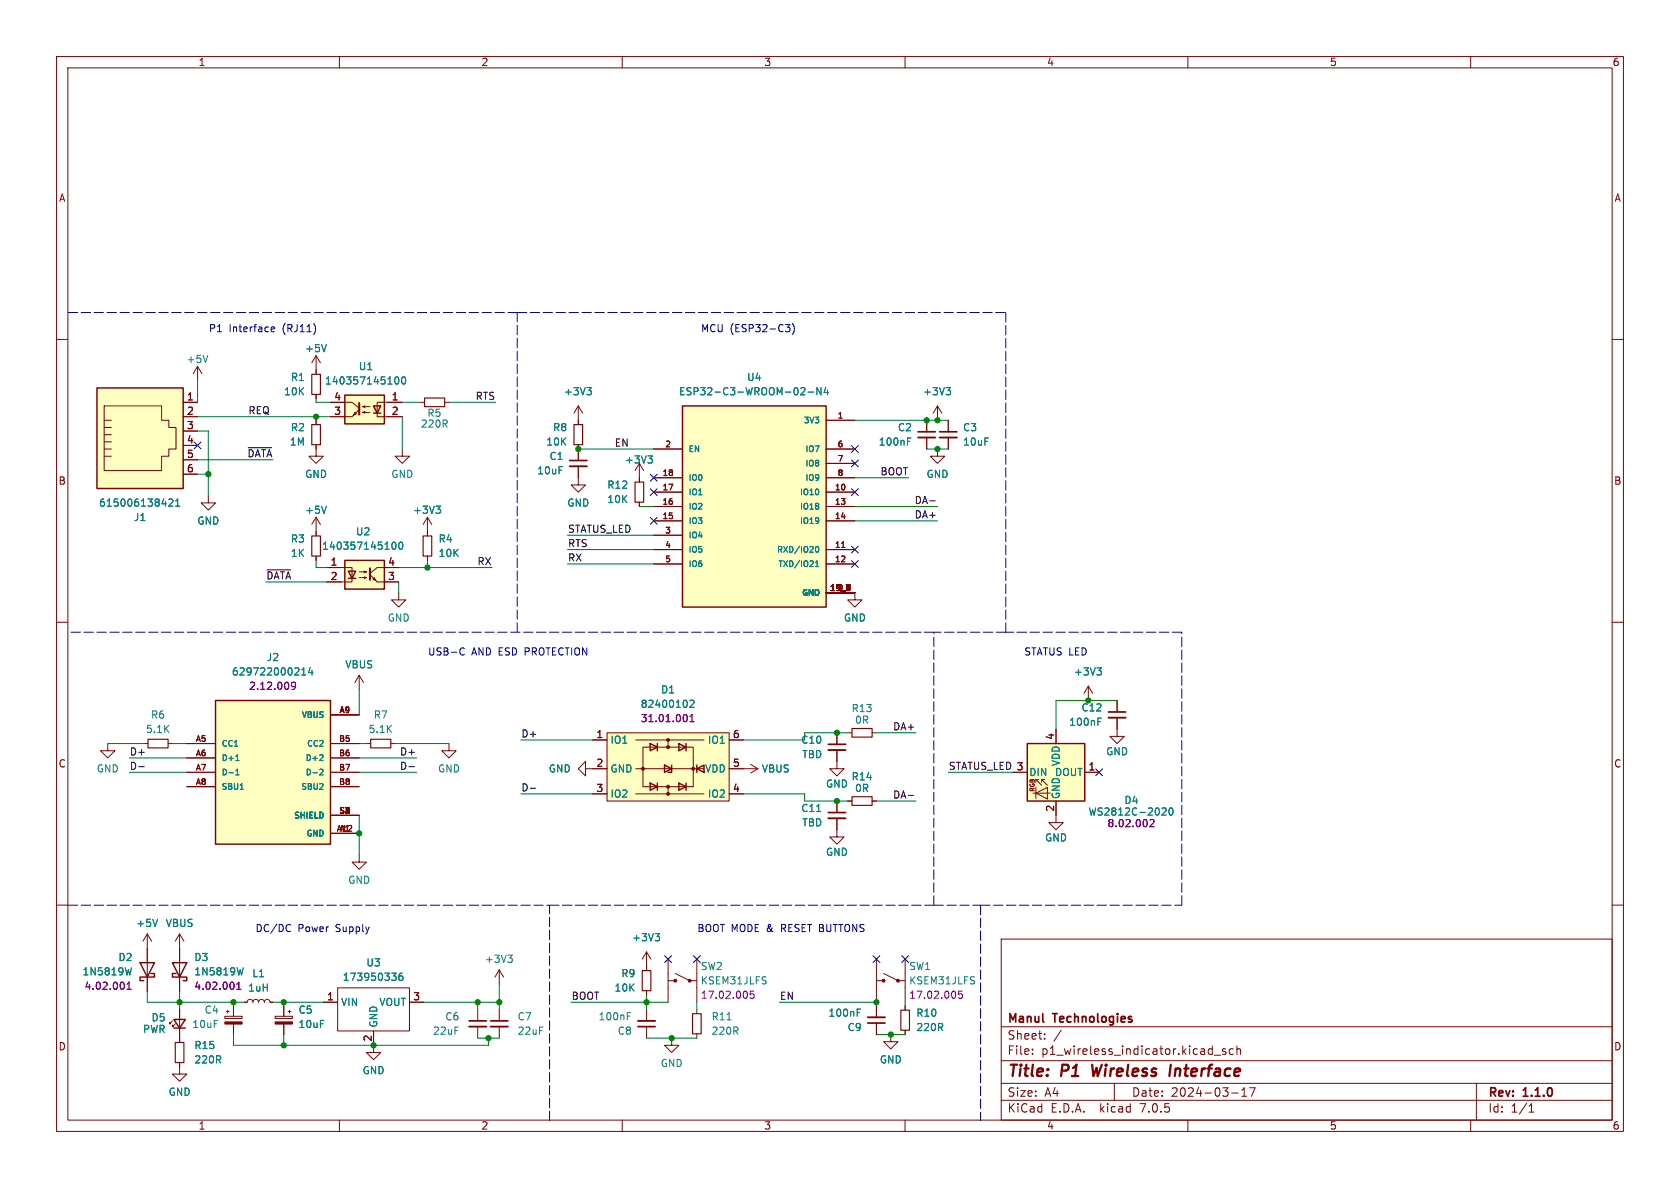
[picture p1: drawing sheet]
<svg xmlns="http://www.w3.org/2000/svg" width="297mm" height="210mm" viewBox="0 0 297 210" stroke-linecap="round" stroke-linejoin="round" font-family="sans-serif">
<g fill="none" stroke="#840000" stroke-width=".18">
<path d="M10 10h277v190h-277zM12 12h273v186h-273zM60 10v2M110 10v2M160 10v2M210 10v2M260 10v2M10 60h2M285 60h2M18.4 74.3h1.3M18.4 75.6h1.3M18.4 76.8h1.3"/>
<path d="M18.4 78.1h1.3M18.4 79.4h1.3M18.4 71.8h10.2v2.5h1.2v1.3h1.3v3.8h-1.3v1.2h-1.2v2.6h-10.2zM32.4 71.1h2.5M32.4 73.7h2.5M32.4 76.2h2.5M32.4 78.7h2.5M34.9 64.8l-.7 1.2M34.9 64.8v2.5M34.9 64.8l.8 1.2M55.9 78.6v2h1.2l-1.2 1.3-1.3-1.3h1.3M55.9 62.9v3.3"/>
<path d="M55.9 69.7v.8M55.9 74.3v.8M55.9 62.9l-.8 1.2M55.9 62.9l.7 1.2M58.4 71.1h3.8l1.3 1M62.7 72.9l.3 .3-.5 .2zM63.5 72.4l-1.3 1.3h-3.8M64.1 72.9l.4-.1v.2l-.4-.1h1.3M64.1 71.9l.4-.1v.2l-.4-.1h1.3M71.1 79.4v1.2h1.3l-1.3 1.3-1.3-1.3h1.3M71.1 71.1h-4.4v2.6h4.4M74.3 71.1h.8"/>
<path d="M78.6 71.1h.8M102.2 71.8v3.3M102.2 78.6v2.8M102.2 71.8l-.7 1.2M102.2 71.8l.8 1.2M115.6 79.4h5M146 74.3h5.1M146 79.4h5.1M163.8 74.3v2M163.8 77.3v2.1M165.7 79.4v1.2h1.3l-1.3 1.3-1.2-1.3h1.2M165.7 71.8l-.7 1.2"/>
<path d="M165.7 71.8v2.5M165.7 71.8l.8 1.2M167.6 74.3v2M167.6 77.3v2.1M18.4 80.6h1.3M32.4 81.3h2.5M32.4 83.8h2.5M36.8 87.6v1.3h1.3l-1.3 1.3-1.2-1.3h1.2M55.9 91.4l-.8 1.3M55.9 91.4v3.3M55.9 98.3v.8M55.9 91.4l.7 1.3"/>
<path d="M75.6 91.4l-.8 1.3M75.6 91.4v3.3M75.6 98.3v.8M75.6 91.4l.7 1.3M102.2 82.4v3.3h1.3l-1.3 1.3-1.2-1.3h1.2M113 81.9v3.3M113 88.8v.7M113 81.9l-.7 1.3M113 81.9l.8 1.3M115.6 87h5M115.6 97.2h5M115.6 99.7h5"/>
<path d="M115.6 89.5h5M115.6 92.1h5M115.6 84.5h5M115.6 94.6h5M146 87h5.1M146 97.2h5.1M146 99.7h5.1M146 89.5h5.1M146 92.1h5.1M146 84.5h5.1M146 81.9h5.1M148.8 96.8h.6"/>
<path d="M10 110h2M57.8 100.3h4.4v2.6h-4.4M63.5 102.1h1.3l-.4 .1v-.2l.4 .1M63.5 101.1h1.3l-.4 .1v-.2l.4 .1M63.5 119.4l-.8 1.3M63.5 119.4v2.5M63.5 119.4l.8 1.3M65.4 101.6l1.3 1.3h3.8M65.9 102.4l.3-.3 .2 .5zM70.5 104.8v1.2h1.3l-1.3 1.3-1.3-1.3h1.3M70.5 100.3h-3.8l-1.3 1M146 104.8h5.1v1.2h1.3l-1.3 1.3-1.2-1.3h1.2"/>
<path d="M149.6 103.4h.7l-.5 1M149.7 104.1h.6M285 110h2M19 131.4v1.3h1.3l-1.3 1.3-1.2-1.3h1.2M25.4 131.4h.8M29.7 131.4h.8M33 131.4h5.1M33 136.5h5.1M33 134h5.1M33 139.1h5.1M58.4 131.4h5.1M58.4 136.5h5.1"/>
<path d="M58.4 126.4h5.1M58.4 134h5.1M58.4 139.1h5.1M64.8 131.4h.7M69.1 131.4h.7M79.4 131.4v1.3h1.2l-1.2 1.3-1.3-1.3h1.3M103.5 135.9v-1.3l-1.3 1.3 1.3 1.3v-1.3h3.8M104.8 130.8h2.5M107.3 129.5h21.6v12.1h-21.6zM112.4 130.8h12.1M112.4 135.9h12.1M113.7 132.1h8.9v7h-8.9z"/>
<path d="M118.1 130.8v1.3M118.1 139.1v1.2M128.9 130.8h2.5M128.9 135.9h5.1M132.7 135.1l1.3 .8M134 135.9l-1.3 .8M148 132.6v3.3h1.2l-1.2 1.3-1.3-1.3h1.3M148 129.5v2.1M149.9 129.5h.7M154.2 129.5h.7M179.1 136.5h2.5M183.1 139.2v2"/>
<path d="M183.6 137.8h-.5l1 1M184.1 137.8v.5M184.7 137.8h-.6l1.1 1M186.7 128.9v2.5M191.8 136.5h2.5M192.4 121.3l-.8 1.3M192.4 121.3v2.5M192.4 121.3l.8 1.3M197.5 126.9v3.3h1.3l-1.3 1.2-1.3-1.2h1.3M197.5 123.8v2.1M10 160h2M58.4 147.3h5.1"/>
<path d="M58.4 144.1h5.1M63.5 151.1v1.3h1.3l-1.3 1.3-1.3-1.3h1.3M104.8 140.3h2.5M112.4 140.3h12.1M128.9 140.3h2.5M148 144.7v3.3h1.2l-1.2 1.2-1.3-1.2h1.3M148 141.6v2M149.9 141.6h.7M154.2 141.6h.7M182.6 140.2h3.1M183.1 140.2l2.1-1v2zM186.7 141.6v3.8h1.3l-1.3 1.3-1.3-1.3h1.3"/>
<path d="M285 160h2M26 165.1v10.2M26 165.1l-.7 1.3M26 165.1l.8 1.3M31.7 165.1l-.7 1.3M31.7 165.1v10.2M31.7 178.4v5.9M31.7 165.1l.8 1.3M39.8 179.7h3v.3h-3zM40 178.8h.5M40.3 178.6v.5M41.3 177.8v1.9"/>
<path d="M43.2 177.2h.5l.1-.4 .4-.1 .4 .1 .1 .4 .2-.4 .3-.1 .4 .1 .1 .4 .2-.4 .3-.1 .4 .1 .1 .4 .2-.4 .4-.1 .3 .1 .2 .4h.5M48.6 179.7h3.1v.3h-3.1zM50.2 177.8v1.9M50.9 178.8h.5M51.2 178.6v.5M57.1 177.2h2.6M59.7 174.6h12.7v7.6h-12.7zM72.4 177.2h2.5M84.5 178.4v2.1M88.3 171.5v2.5M88.3 178.4v2.1M88.3 171.5l-.8 1.2"/>
<path d="M88.3 171.5l.7 1.2M114.3 168.3l-.8 1.2M114.3 168.3v3.3M114.3 175.1v.8M114.3 178.4v2.1M114.3 168.3l.8 1.2M118.1 173.4h1.3M118.1 169.5v7.7M119.4 172.1l2.5 1.3h1.3M123.2 169.5v7.7M123.2 178.4v.8M154.9 169.5v7.7"/>
<path d="M154.9 177.8v2M154.9 173.4h1.3M156.2 172.1l2.5 1.3h1.3M160 169.5v7.7M160 177.8v.8M177 166h108v32h-108zM30.5 180.5l-.5 .5v-.3v.3h.2M31 181l-.5 .5v-.3v.3h.2M31.7 187.8v2.1h1.3l-1.3 1.2-1.2-1.2h1.2M41.3 181v1.9M50.2 181v1.9M60 198v2"/>
<path d="M66 182.2v3.9h1.3l-1.3 1.2-1.2-1.2h1.2M84.5 181.5v2M88.3 181.5v2M110 198v2M114.3 181.5v2M118.7 183.5v1.3h1.3l-1.3 1.3-1.2-1.3h1.2M123.2 182.8v.7M154.9 180.8v2.1M157.5 182.9v1.3h1.2l-1.2 1.2-1.3-1.2h1.3M160 198v2M160 182.1v.8M177 194.5h108"/>
<path d="M177 191.5h108M177 187.5h108M177 181.5h108M182.5 186.3v.1M182.5 185.5v.1M184.7 183.6v.1M184.7 182.8v.1M187.6 182.1l-1.3 2M197 191.5v3M210 198v2M214.7 186.5h1.1M216.7 185.5l-.4-.1-.2 .2 .1 .2 .5 .2v.3h-.6"/>
<path d="M217.7 193.2h1.2M218 185.5l-.4-.1-.3 .3v.4l.2 .2h.5M218.7 185.5l.2-.1 .3 .1 .1 .9M218.7 184.9v1.5M219.5 193.8h.9M219.5 192.7l.5-.4v1.5M220.9 192.3h1l-.7 1.5M260 198v2M261 191.5v6.5M270.3 196.6h.9M270.3 195.5l.4-.4v1.5"/>
</g>
<path d="M207 188.2l-.3 2" fill="none" stroke="#840000" stroke-width=".4"/>
<g fill="#840000" stroke="#840000" stroke-width=".18">
<path d="M48.6 180.6h3.1v.4h-3.1z"/>
<path d="M39.8 180.6h3v.4h-3z"/>
<circle cx="158.7" cy="173.4" r=".25"/>
<circle cx="156.2" cy="173.4" r=".25"/>
<circle cx="113.7" cy="135.9" r=".25"/>
<circle cx="118.1" cy="140.3" r=".25"/>
<circle cx="118.1" cy="139.1" r=".25"/>
<circle cx="118.1" cy="132.1" r=".25"/>
<circle cx="118.1" cy="130.8" r=".25"/>
<circle cx="122.6" cy="135.9" r=".25"/>
<circle cx="121.9" cy="173.4" r=".25"/>
<circle cx="119.4" cy="173.4" r=".25"/>
</g>
<g fill="none" stroke="#840000" stroke-width=".2">
<path d="M55.1 75.1h1.5v3.5h-1.5zM55.1 66.2h1.5v3.5h-1.5zM75.1 70.4h3.5v1.5h-3.5zM101.5 75.1h1.5v3.5h-1.5zM55.1 94.7h1.5v3.6h-1.5zM74.8 94.7h1.5v3.6h-1.5zM112.3 85.2h1.5v3.6h-1.5zM26.2 130.7h3.5v1.5h-3.5zM65.5 130.7h3.6v1.5h-3.6zM150.6 128.8h3.6v1.5h-3.6zM150.6 140.8h3.6v1.6h-3.6zM113.5 171.6h1.6v3.5h-1.6z"/>
<path d="M122.4 179.2h1.6v3.6h-1.6zM159.3 178.6h1.5v3.5h-1.5zM31 184.3h1.5v3.5h-1.5z"/>
</g>
<path d="M162.3 77.3h3.1M166.1 77.3h3.1M100.7 82.4h3.1M146.4 132.6h3.1M196 126.9h3M146.4 144.7h3.1M153.4 179.8h3.1M82.9 181.5h3.1M86.7 181.5h3.1M112.8 180.5h3" fill="none" stroke="#840000" stroke-width=".33"/>
<path d="M162.3 76.3h3.1M166.1 76.3h3.1M100.7 81.4h3.1M146.4 131.6h3.1M196 125.9h3M146.4 143.6h3.1M82.9 180.5h3.1M86.7 180.5h3.1M112.8 181.5h3M153.4 180.8h3.1" fill="none" stroke="#840000" stroke-width=".3"/>
<g fill="none" stroke="#008484" stroke-width=".18">
<path d="M36.7 62.8l-.4 1.3M57.7 60.9l-.4 1.3M69.9 66.7l.2-.1a.68 .68 0 0 1 .4 .7 .68 .68 0 0 1-.4 .6l-.2-.1-.1-.4zM71.1 66.7l.2-.1a.68 .68 0 0 1 .4 .7 .68 .68 0 0 1-.4 .6l-.2-.1-.1-.4zM103.7 68.5h.8l-.4 .5M104.3 69l.2 .3v.3l-.2 .2M142.1 68.5l.2 .3-.1 .3-.7 .7h.8M142.8 69.3h1M145.1 68.5v1.3l-.7-1.3v1.3M146 68.5l-.3 .9h.8M146.3 68.9v.9M160.4 77.4h.6"/>
<path d="M167.2 68.5h.8l-.4 .5M167.8 69l.2 .3v.3l-.2 .2M29.8 88.3l.5-.1 .3 .4-.8 .9h.8M31.1 89.5h.7M31.1 88.6l.3-.4v1.3M57.7 89.5l-.4 1.2M69.4 96l.2-.2a.68 .68 0 0 1 .4 .7 .68 .68 0 0 1-.4 .6l-.2-.1-.1-.4zM70.6 96l.2-.2a.68 .68 0 0 1 .4 .7 .68 .68 0 0 1-.4 .6l-.2-.1-.1-.4zM77.1 89.5h.8l-.5 .5M77.6 90l.3 .2v.3l-.3 .2M114.5 80.6h.8l-.4 .5M115.1 81.1l.2 .2v.3l-.2 .3"/>
<path d="M144.2 97l.2-.4a.54 .54 0 0 1 .4 .5 .54 .54 0 0 1-.4 .5l-.2-.4M144.2 99.4l.3-.3v1.1M53.3 119.3h.8M53.3 118.4l.4-.3v1.2M54.9 118l-.4 .9h.8M55.2 118.5v.8M144.2 100.2h.5M193.9 118.1h.8l-.4 .4M194.5 118.5l.2 .3v.3l-.2 .2M41.7 134.4h.6M41.7 136.3l.3-.3v1M41.7 137h.6"/>
<path d="M41.9 133.6l.1-.2v1M42.5 139.5h.5M56.7 136h.3l.1 .3-.6 .7h.6M57 133.5l.1 .4-.6 .5h.6M122 123.9l.5-.1 .2 .3-.8 .9h.8M194.1 127h.6M205.5 142.9l.4-.1 .3 .4-.8 .9h.8M206.8 142.9l.1-.1a.68 .68 0 0 1 .5 .7 .68 .68 0 0 1-.5 .6 .84 .84 0 0 1-.1-1.2zM23.2 171.1l-.3 1.2M27.8 162.5l-.4 1.3M43 171.1l-.3 1.2M69.2 172h.8l-.4 .5"/>
<path d="M69.9 172.6l.1 .2-.1 .4M71.1 172l-.3 .1a.86 .86 0 0 0 0 1.2l.4-.1v-.4l-.2-.3-.4 .1-.1 .2M89.8 168.9h.8l-.5 .4M90.3 169.3l.3 .3v.3l-.3 .2M110.9 179h.6M115.8 165h.8l-.4 .5M116.4 165.5l.2 .3v.3l-.2 .2M151.5 178.4h.6"/>
</g>
<g fill="#ffffc2" stroke="#ffffc2" stroke-width=".18">
<path d="M17.1 68.6h15.3v17.8h-15.3z"/>
<path d="M120.6 71.8h25.4v35.5h-25.4z"/>
<path d="M61 99.1h6.9v5h-6.9z"/>
<path d="M181.6 131.4h10.2v10.2h-10.2z"/>
<path d="M61 69.9h6.9v5h-6.9z"/>
<path d="M38.1 123.8h20.3v25.4h-20.3z"/>
<path d="M107.3 129.5h21.6v12.1h-21.6z"/>
</g>
<g fill="none" stroke="#840000" stroke-width=".25">
<path d="M17.1 68.6h15.3v17.8h-15.3zM61 69.9h6.9v5h-6.9zM66 71.8h1.3l-.6 1.2zM66 73h1.3M120.6 71.8h25.4v35.5h-25.4zM61 99.1h6.9v5h-6.9zM61.6 101h1.3l-.7 1.2zM61.6 102.2h1.3M38.1 123.8h20.3v25.4h-20.3zM114.9 138.4l1.3 .7-1.3 .6zM114.9 131.4l1.3 .7-1.3 .6zM116.2 138.4v1.3"/>
<path d="M116.2 131.4v1.3M117.5 135.3l1.2 .6-1.2 .6zM118.7 135.3v1.2h-.6M120 138.4l1.3 .7-1.3 .6zM120 131.4l1.3 .7-1.3 .6zM121.3 138.4v1.3M121.3 131.4v1.3M123.2 135.3v1.2M123.2 135.9l1.3-.6v1.2zM181.6 131.4h10.2v10.2h-10.2zM24.8 170.2h2.5l-1.3 2.5zM26.7 172.1h.6v.6h-2.5v.7h.6"/>
<path d="M30.5 170.2h2.5l-1.3 2.5zM31.1 172.1h-.6v.6h2.5v.7h-.6M30.7 180.2h2.1l-1.1 1.5zM30.7 181.7h2.1"/>
</g>
<path d="M63.5 71.2v2.1M65.4 100.5v2" fill="none" stroke="#840000" stroke-width=".36"/>
<path d="M52.3 121.1l-.3 .3-.4-.1-.1-.2 .1-.4 .4-.1 .2 .1a.84 .84 0 0 1-.3 1.2h-.3M121.3 126.4l.2 .4-.2 .7M122 127.6h.7M122 126.7l.3-.4v1.3M203.4 144.9l-.1 .1M203.9 144.9l.1 .2v.3l-.8 .7h.8M22.5 174.9h.7M22.5 174l.3-.4v1.3M41.9 174.9h.7M41.9 174l.3-.4v1.3M133.3 175.2h-.6l-.1 .6 .2-.1h.4l.1 .2v.5l-.2 .1-.5-.1M170.1 175.2h-.6l-.1 .6 .2-.1h.4l.2 .2-.1 .5-.2 .1-.5-.1" fill="none" stroke="#840084" stroke-width=".18"/>
<path d="M43.9 79.1h4.1M164.4 88.5h.9M47.2 100.7h4.2M24.5 135.5h1M72.3 135.5h1M93.7 139.3h1M160.6 140.6h.9" fill="none" stroke="#000" stroke-width=".18"/>
<path d="M47.9 58.2l.6-.1v-.2l-.4-.1-.2 .2 .1 .6h.5M55.7 57.6l.1 .4-.1 .8M138.9 57.4h.7l-.4 .5 .4 .1v.5l-.2 .1h-.5M140.1 57.2a1.46 1.46 0 0 1 0 1.9M81.5 114.6l.3-.1 .3 .1M82.1 115.7l-.3 .1-.3-.1M51.1 163.4l.3 .1M51.4 164.6l-.3 .1" fill="none" stroke="#0000c2" stroke-width=".18"/>
<g fill="none" stroke="#0000c2" stroke-width=".18" stroke-dasharray="1.7 .6">
<path d="M12.1 55.2h79.3M91.4 55.2h86.4M177.8 55.2v56.6M91.4 111.8v-56.6M165.1 111.8h-153M177.8 111.8h-12.7M208.9 111.8h-31.1M12.1 160h85.1M97.2 160h67.9M165.1 160h8.3M165.1 160v-48.2M173.4 160v38.1"/>
<path d="M173.4 160h35.5M208.9 160v-48.2M97.2 198.1v-38.1"/>
</g>
<g fill="none" stroke="#008400" stroke-width=".18">
<path d="M34.9 76.2h1.9v11.4M34.9 67.3v3.8M34.9 73.7h23.5M55.9 70.5v.6h2.5M55.9 73.7v.6M71.1 71.1h3.2M71.1 73.7v5.7M79.4 71.1h8.2M102.2 79.4h13.4M151.1 74.3h16.5M163.8 79.4h3.8M34.9 83.8h1.9"/>
<path d="M34.9 81.3h13.4M55.9 99.1v1.2h1.9M75.6 99.1v1.2M100.3 94.6h15.3M100.3 97.2h15.3M100.3 99.7h15.3M113 89.5h2.6M151.1 84.5h9.6M151.1 89.5h14.6M151.1 92.1h14.6M47 102.9h10.8M70.5 100.3h16.5"/>
<path d="M70.5 102.9v1.9M19 131.4h6.4M22.9 136.5h10.1M22.9 134h10.1M30.5 131.4h2.5M63.5 121.9v4.5M63.5 131.4h1.3M63.5 136.5h10.2M63.5 134h10.2M69.8 131.4h9.6M92.1 130.8h12.7M149.9 129.5h-7.7v1.3h-10.8"/>
<path d="M154.9 129.5h7M167.6 136.5h11.5M197.5 123.8h-10.8v5.1M63.5 144.1v7M92.1 140.3h12.7M131.4 140.3h10.8v1.3h7.7M154.9 141.6h7M26 175.3v1.9h17.2M31.7 175.3v3.1M41.3 177.2v.6M48.3 177.2h8.8M50.2 177.2v.6"/>
<path d="M74.9 177.2h13.4M84.5 177.2v1.2M88.3 174v4.4M101 177.2h17.1M114.3 175.9v2.5M123.2 177.2v1.2M137.8 177.2h17.1v.6M160 177.2v.6M41.3 182.9v1.9h45.1v-1.3M50.2 182.9v1.9M84.5 183.5h3.8M114.3 183.5h8.9"/>
<path d="M154.9 182.9h5.1"/>
</g>
<g fill="none" stroke="#000084" stroke-width=".18">
<path d="M34.3 78.1l1.2 1.2M35.5 78.1l-1.2 1.2M150.5 78.8l1.2 1.2M151.7 78.8l-1.2 1.2M115 83.8l1.2 1.3M115 86.4l1.2 1.2M115 91.5l1.2 1.2M116.2 83.8l-1.2 1.3M116.2 86.4l-1.2 1.2M116.2 91.5l-1.2 1.2M150.5 81.3l1.2 1.2M150.5 86.4l1.2 1.2"/>
<path d="M150.5 99.1l1.2 1.2M150.5 96.5l1.2 1.3M151.7 81.3l-1.2 1.2M151.7 86.4l-1.2 1.2M151.7 99.1l-1.2 1.2M151.7 96.5l-1.2 1.3M193.7 135.9l1.2 1.2M194.9 135.9l-1.2 1.2M117.5 168.9l1.2 1.3M118.7 168.9l-1.2 1.3M122.6 168.9l1.2 1.3M123.8 168.9l-1.2 1.3"/>
<path d="M154.3 168.9l1.2 1.3M155.5 168.9l-1.2 1.3M159.4 168.9l1.2 1.3M160.6 168.9l-1.2 1.3"/>
</g>
<g fill="#008400" stroke="#008400" stroke-width=".18">
<circle cx="148" cy="129.5" r=".46"/>
<circle cx="165.7" cy="79.4" r=".46"/>
<circle cx="165.7" cy="74.3" r=".46"/>
<circle cx="163.8" cy="74.3" r=".46"/>
<circle cx="148" cy="141.6" r=".46"/>
<circle cx="157.5" cy="182.9" r=".46"/>
<circle cx="154.9" cy="177.2" r=".46"/>
<circle cx="86.4" cy="183.5" r=".46"/>
<circle cx="88.3" cy="177.2" r=".46"/>
<circle cx="84.5" cy="177.2" r=".46"/>
<circle cx="114.3" cy="177.2" r=".46"/>
<circle cx="118.7" cy="183.5" r=".46"/>
<circle cx="75.6" cy="100.3" r=".46"/>
<circle cx="192.4" cy="123.8" r=".46"/>
<circle cx="50.2" cy="177.2" r=".46"/>
<circle cx="50.2" cy="184.8" r=".46"/>
<circle cx="31.7" cy="177.2" r=".46"/>
<circle cx="41.3" cy="177.2" r=".46"/>
<circle cx="66" cy="184.8" r=".46"/>
<circle cx="102.2" cy="79.4" r=".46"/>
<circle cx="36.8" cy="83.8" r=".46"/>
<circle cx="55.9" cy="73.7" r=".46"/>
<circle cx="63.5" cy="147.3" r=".46"/>
</g>
<g font-size="2.8" fill="#840000">
<text x="178" y="190.8">Title:</text>
<text x="187.5" y="190.8">P1</text>
<text x="193.5" y="190.8">Wireless</text>
<text x="207.8" y="190.8">Interface</text>
</g>
<g font-size="2.1" fill="#840000">
<text x="178" y="183.9">Sheet:</text>
<text x="178" y="181.1">Manul</text>
<text x="186.2" y="181.1">Technologies</text>
<text x="178" y="186.6">File:</text>
<text x="184" y="186.6">p1_wireless_indicator.kicad_sch</text>
<text x="178" y="196.8">KiCad</text>
<text x="178" y="194">Size:</text>
<text x="184.6" y="194">A4</text>
<text x="185.7" y="196.8">E.D.A.</text>
<text x="194.4" y="196.8">kicad</text>
<text x="200" y="194">Date:</text>
<text x="201.5" y="196.8">7.0.5</text>
<text x="206.9" y="194">2024-03-17</text>
<text x="263" y="194.2">Rev:</text>
<text x="263" y="196.8">Id:</text>
<text x="267" y="196.8">1/1</text>
<text x="269.2" y="194.2">1.1.0</text>
</g>
<g font-size="1.8" fill="#840000">
<text x="35" y="11.8">1</text>
<text x="85" y="11.8">2</text>
<text x="135" y="11.8">3</text>
<text x="185" y="11.8">4</text>
<text x="235" y="11.8">5</text>
<text x="285" y="11.8">6</text>
<text x="10.4" y="35.8">A</text>
<text x="285.4" y="35.8">A</text>
<text x="33" y="70.9">1</text>
<text x="59" y="70.9">4</text>
<text x="69.2" y="70.9">1</text>
<text x="33" y="73.4">2</text>
<text x="33" y="75.9">3</text>
<text x="59" y="73.4">3</text>
<text x="69.2" y="73.4">2</text>
<text x="33" y="78.5">4</text>
<text x="33" y="81">5</text>
<text x="33" y="83.6">6</text>
<text x="10.3" y="85.8">B</text>
<text x="285.3" y="85.8">B</text>
<text x="58.4" y="100.1">1</text>
<text x="68.5" y="100.1">4</text>
<text x="58.4" y="102.6">2</text>
<text x="68.5" y="102.6">3</text>
<text x="105.4" y="130.6">1</text>
<text x="129.5" y="130.6">6</text>
<text x="186.4" y="130.8" transform="rotate(-90 186.4 130.8)">4</text>
<text x="10.3" y="135.8">C</text>
<text x="105.4" y="135.6">2</text>
<text x="129.5" y="135.6">5</text>
<text x="179.7" y="136.3">3</text>
<text x="192.4" y="136.3">1</text>
<text x="285.3" y="135.8">C</text>
<text x="105.4" y="140.1">3</text>
<text x="129.5" y="140.1">4</text>
<text x="186.4" y="143.5" transform="rotate(-90 186.4 143.5)">2</text>
<text x="57.8" y="176.9">1</text>
<text x="73" y="176.9">3</text>
<text x="10.3" y="185.8">D</text>
<text x="65.8" y="184.2" transform="rotate(-90 65.8 184.2)">2</text>
<text x="285.3" y="185.8">D</text>
<text x="35" y="199.8">1</text>
<text x="85" y="199.8">2</text>
<text x="135" y="199.8">3</text>
<text x="185" y="199.8">4</text>
<text x="235" y="199.8">5</text>
<text x="285" y="199.8">6</text>
</g>
<g font-size="1.8" fill="#0000c2">
<text x="36.8" y="58.8">P1</text>
<text x="40.4" y="58.8">Interface</text>
<text x="49.9" y="58.8">(RJ11)</text>
<text x="123.8" y="58.8">MCU (ESP32-C3)</text>
<text x="75.6" y="116">USB-C</text>
<text x="83.3" y="116">AND ESD PROTECTION</text>
<text x="181" y="116">STATUS LED</text>
<text x="45.1" y="164.9">DC/DC</text>
<text x="52.6" y="164.9">Power</text>
<text x="59.3" y="164.9">Supply</text>
<text x="123.2" y="164.9">BOOT MODE &amp;</text>
<text x="138.1" y="164.9">RESET BUTTONS</text>
</g>
<g font-size="1.8" fill="#008484">
<text x="32.9" y="64.3">+5V</text>
<text x="53.9" y="62.4">+5V</text>
<text x="63.4" y="65.6">U1</text>
<text x="50.2" y="70">10K</text>
<text x="51.4" y="67.5">R1</text>
<text x="57.4" y="68.1">140357145100</text>
<text x="99.6" y="70">+3V3</text>
<text x="120" y="70">ESP32-C3-WROOM-02-N4</text>
<text x="132" y="67.5">U4</text>
<text x="163.1" y="70">+3V3</text>
<text x="51.4" y="76.4">R2</text>
<text x="74.3" y="75.8">220R</text>
<text x="75.5" y="73.9">R5</text>
<text x="97.7" y="76.4">R8</text>
<text x="158.7" y="76.4">C2</text>
<text x="170.2" y="76.4">C3</text>
<text x="51.2" y="78.9">1M</text>
<text x="96.5" y="78.9">10K</text>
<text x="97.1" y="81.5">C1</text>
<text x="110.4" y="82.1">+3V3</text>
<text x="155.3" y="78.9">100nF</text>
<text x="170.2" y="78.9">10uF</text>
<text x="17.4" y="89.7">615006138421</text>
<text x="53.9" y="84.6">GND</text>
<text x="69.1" y="84.6">GND</text>
<text x="94.9" y="84">10uF</text>
<text x="100.2" y="89.7">GND</text>
<text x="107.3" y="86.6">R12</text>
<text x="107.3" y="89.1">10K</text>
<text x="163.7" y="84.6">GND</text>
<text x="23.6" y="92.3">J1</text>
<text x="34.8" y="92.9">GND</text>
<text x="53.9" y="91">+5V</text>
<text x="62.9" y="94.8">U2</text>
<text x="73" y="91">+3V3</text>
<text x="51.4" y="96.1">R3</text>
<text x="51.4" y="98.6">1K</text>
<text x="56.9" y="97.3">140357145100</text>
<text x="77.5" y="96.1">R4</text>
<text x="77.5" y="98.6">10K</text>
<text x="68.5" y="110">GND</text>
<text x="149.1" y="110">GND</text>
<text x="40.9" y="119.6">629722000214</text>
<text x="47.1" y="117">J2</text>
<text x="61" y="118.3">VBUS</text>
<text x="189.8" y="119.6">+3V3</text>
<text x="113.2" y="125.3">82400102</text>
<text x="116.8" y="122.7">D1</text>
<text x="191.1" y="125.9">C12</text>
<text x="25.7" y="129.7">5.1K</text>
<text x="26.6" y="127.2">R6</text>
<text x="65.1" y="129.7">5.1K</text>
<text x="66" y="127.2">R7</text>
<text x="107.8" y="131.6">IO1</text>
<text x="125.1" y="131.6">IO1</text>
<text x="141.6" y="131.6">C10</text>
<text x="150.5" y="126">R13</text>
<text x="151.1" y="128.1">0R</text>
<text x="188.9" y="128.5">100nF</text>
<text x="17.1" y="136.7">GND</text>
<text x="77.4" y="136.7">GND</text>
<text x="97" y="136.7">GND</text>
<text x="107.8" y="136.7">GND</text>
<text x="124.6" y="136.7">VDD</text>
<text x="134.6" y="136.7">VBUS</text>
<text x="141.8" y="134.2">TBD</text>
<text x="181.9" y="137.4">DIN</text>
<text x="186.5" y="137.4">DOUT</text>
<text x="187.5" y="135.5" transform="rotate(-90 187.5 135.5)">VDD</text>
<text x="195.5" y="133.7">GND</text>
<text x="107.8" y="141.2">IO2</text>
<text x="125.1" y="141.2">IO2</text>
<text x="141.6" y="143.7">C11</text>
<text x="146" y="139.4">GND</text>
<text x="150.5" y="138.1">R14</text>
<text x="151.1" y="140.2">0R</text>
<text x="187.5" y="141.4" transform="rotate(-90 187.5 141.4)">GND</text>
<text x="198.7" y="142.3">D4</text>
<text x="141.8" y="146.2">TBD</text>
<text x="184.7" y="148.9">GND</text>
<text x="146" y="151.5">GND</text>
<text x="61.5" y="156.4">GND</text>
<text x="24" y="164">+5V</text>
<text x="29.2" y="164">VBUS</text>
<text x="111.7" y="166.6">+3V3</text>
<text x="14.5" y="172.6">1N5819W</text>
<text x="20.9" y="170.1">D2</text>
<text x="34.3" y="170.1">D3</text>
<text x="34.3" y="172.6">1N5819W</text>
<text x="44.5" y="172.9">L1</text>
<text x="60.5" y="173.5">173950336</text>
<text x="64.7" y="171">U3</text>
<text x="85.7" y="170.4">+3V3</text>
<text x="109.8" y="172.9">R9</text>
<text x="123.8" y="171.6">SW2</text>
<text x="160.7" y="171.6">SW1</text>
<text x="36.1" y="179.3">C4</text>
<text x="43.8" y="175.5">1uH</text>
<text x="52.7" y="179.3">C5</text>
<text x="60.2" y="178">VIN</text>
<text x="67" y="178">VOUT</text>
<text x="108.6" y="175.5">10K</text>
<text x="123.8" y="174.2">KSEM31JLFS</text>
<text x="146.4" y="179.9">100nF</text>
<text x="160.7" y="174.2">KSEM31JLFS</text>
<text x="161.9" y="179.9">R10</text>
<text x="25.2" y="182.8">PWR</text>
<text x="26.7" y="180.7">D5</text>
<text x="33.9" y="181.9">10uF</text>
<text x="34.3" y="185.6">R15</text>
<text x="52.7" y="181.9">10uF</text>
<text x="66.9" y="181.7" transform="rotate(-90 66.9 181.7)">GND</text>
<text x="76.5" y="183.1">22uF</text>
<text x="78.7" y="180.5">C6</text>
<text x="91.4" y="180.5">C7</text>
<text x="91.4" y="183.1">22uF</text>
<text x="105.8" y="180.5">100nF</text>
<text x="109.1" y="183.1">C8</text>
<text x="125.7" y="180.5">R11</text>
<text x="125.7" y="183.1">220R</text>
<text x="149.8" y="182.4">C9</text>
<text x="161.9" y="182.4">220R</text>
<text x="34.3" y="188.2">220R</text>
<text x="64" y="190.1">GND</text>
<text x="116.7" y="188.8">GND</text>
<text x="155.5" y="188.2">GND</text>
<text x="29.8" y="193.9">GND</text>
</g>
<g font-size="1.8">
<text x="84.1" y="70.8">RTS</text>
<text x="43.8" y="73.3">REQ</text>
<text x="43.7" y="80.9">~{DATA}</text>
<text x="108.6" y="79">EN</text>
<text x="155.6" y="84.1">BOOT</text>
<text x="161.7" y="89.2">DA-</text>
<text x="100.3" y="94.3">STATUS_LED</text>
<text x="161.7" y="91.7">DA+</text>
<text x="84.4" y="100">RX</text>
<text x="100.3" y="96.8">RTS</text>
<text x="100.3" y="99.3">RX</text>
<text x="47" y="102.5">~{DATA}</text>
<text x="92.1" y="130.5">D+</text>
<text x="157.9" y="129.2">DA+</text>
<text x="22.9" y="133.6">D+</text>
<text x="22.9" y="136.2">D-</text>
<text x="70.7" y="133.6">D+</text>
<text x="70.7" y="136.2">D-</text>
<text x="167.6" y="136.2">STATUS_LED 3</text>
<text x="92.1" y="140">D-</text>
<text x="157.9" y="141.3">DA-</text>
<text x="101" y="176.8">BOOT</text>
<text x="137.8" y="176.8">EN</text>
</g>
<g font-size="1.8" fill="#840084">
<text x="44" y="122.1">2.12.009</text>
<text x="113.2" y="127.8">31.01.001</text>
<text x="192.4" y="144.3">WS2812C-2020</text>
<text x="195.7" y="146.4">8.02.002</text>
<text x="14.9" y="175.1">4.02.001</text>
<text x="34.3" y="175.1">4.02.001</text>
<text x="123.8" y="176.7">17.02.005</text>
<text x="160.7" y="176.7">17.02.005</text>
</g>
<g font-size="1.4" fill="#008484">
<text x="142.1" y="75">3V3</text>
<text x="121.7" y="80.1">EN</text>
<text x="142.3" y="80.1">IO7</text>
<text x="142.3" y="82.6">IO8</text>
<text x="121.7" y="87.7">IO1</text>
<text x="121.7" y="85.2">IO0</text>
<text x="141.4" y="87.7">IO10</text>
<text x="142.3" y="85.2">IO9</text>
<text x="121.7" y="92.8">IO3</text>
<text x="121.7" y="90.2">IO2</text>
<text x="121.7" y="95.3">IO4</text>
<text x="141.4" y="90.2">IO18</text>
<text x="141.4" y="92.8">IO19</text>
<text x="121.7" y="97.9">IO5</text>
<text x="121.7" y="100.4">IO6</text>
<text x="137.3" y="97.9">RXD/IO20</text>
<text x="137.6" y="100.4">TXD/IO21</text>
<text x="141.8" y="105.5">GND</text>
<text x="53.3" y="127.1">VBUS</text>
<text x="39.1" y="132.1">CC1</text>
<text x="39.1" y="134.7">D+1</text>
<text x="39.1" y="137.2">D-1</text>
<text x="54" y="134.7">D+2</text>
<text x="54" y="137.2">D-2</text>
<text x="54.2" y="132.1">CC2</text>
<text x="39.1" y="139.8">SBU1</text>
<text x="53.2" y="139.8">SBU2</text>
<text x="52" y="144.8">SHIELD</text>
<text x="54.1" y="148">GND</text>
</g>
<g font-size="1.4" fill="#840000">
<text x="148" y="74">1</text>
<text x="117.5" y="79.1">2</text>
<text x="148" y="79.1">6</text>
<text x="148" y="81.7">7</text>
<text x="117.1" y="89.3">16</text>
<text x="117.1" y="86.7">17</text>
<text x="117.1" y="84.2">18</text>
<text x="147.5" y="86.7">10</text>
<text x="147.5" y="89.3">13</text>
<text x="148" y="84.2">8</text>
<text x="117.1" y="91.8">15</text>
<text x="117.5" y="94.4">3</text>
<text x="147.5" y="91.8">14</text>
<text x="117.5" y="96.9">4</text>
<text x="117.5" y="99.4">5</text>
<text x="147.5" y="96.9">11</text>
<text x="147.5" y="99.4">12</text>
<text x="146.7" y="104.5">19_1</text>
<text x="148" y="104.5">92</text>
<text x="149" y="104.5">7</text>
<text x="34.6" y="131.2">A5</text>
<text x="59.9" y="131.2">B5</text>
<text x="60" y="126.1">A4</text>
<text x="34.6" y="133.7">A6</text>
<text x="34.6" y="136.3">A7</text>
<text x="59.9" y="133.7">B6</text>
<text x="59.9" y="136.3">B7</text>
<text x="34.6" y="138.8">A8</text>
<text x="59.9" y="138.8">B8</text>
<text x="59.9" y="143.9">S1</text>
<text x="60.8" y="143.9">2</text>
<text x="59.5" y="147.1">A12</text>
<text x="60" y="147.1">A1</text>
</g>
<text font-size="1.1" fill="#840000" x="183.1" y="140.1" transform="rotate(-90 183.1 140.1)">RGB</text>
</svg>
